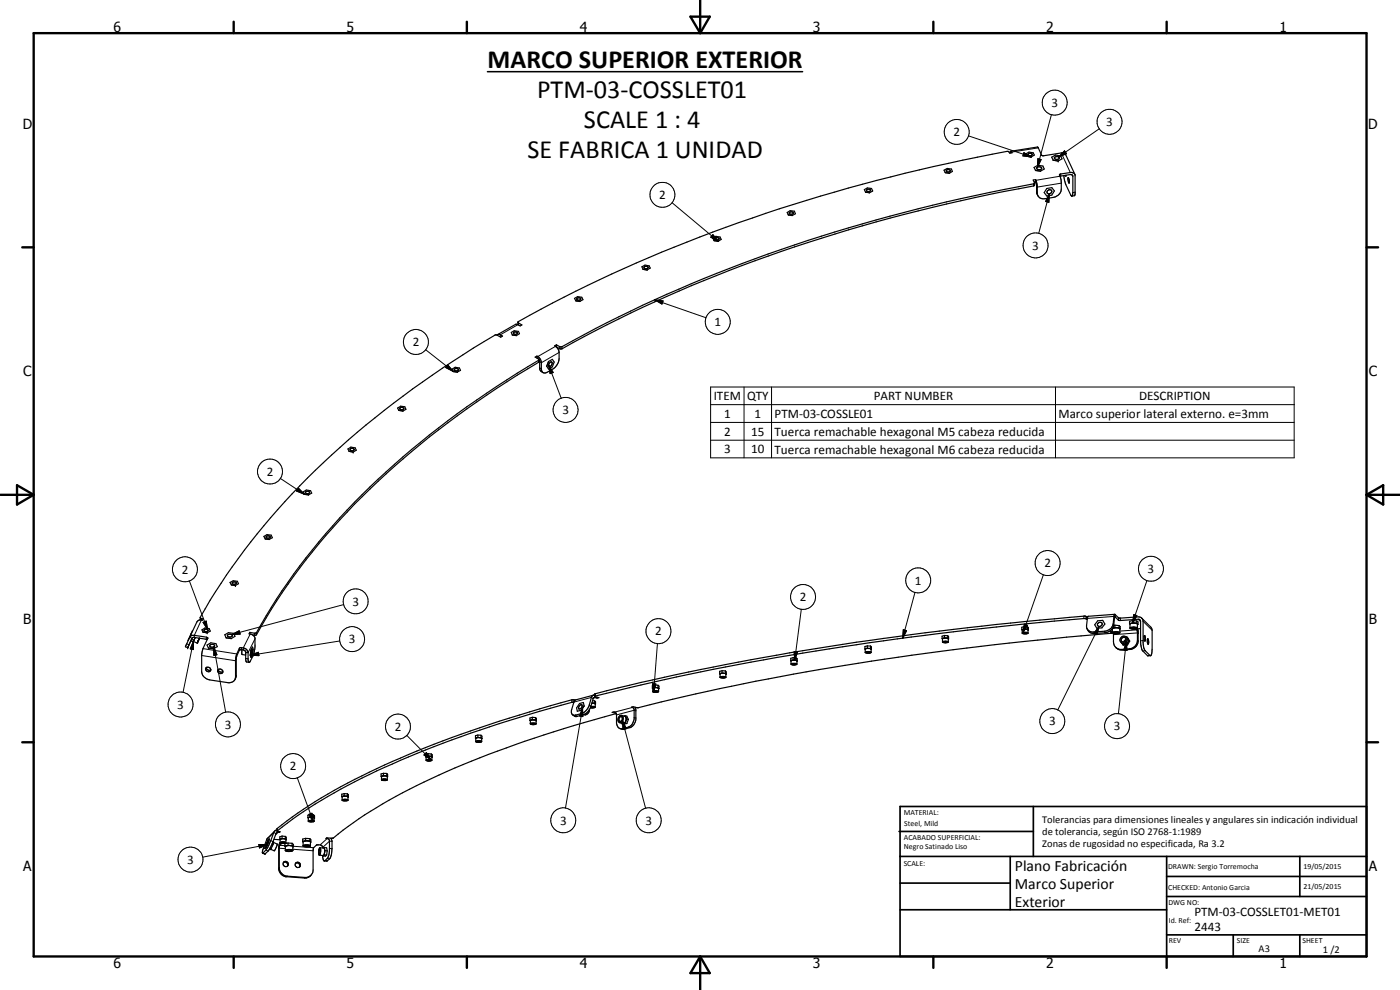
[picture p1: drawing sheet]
<svg xmlns="http://www.w3.org/2000/svg" width="420mm" height="297mm" viewBox="0 0 420 297" stroke-linecap="round" stroke-linejoin="round" font-family="sans-serif">
<g fill="none" stroke="#000" stroke-width=".35">
<path d="M259.7 57.7l-.3-.8 .9-.5 1.3 .2 .3 .7-.9 .5M259.7 57.7l1.2 .1M259.7 57.7l1.3 .1M260 57l.4-.2h.5l.4 .2a.65 .65 0 0 1-.6 .5 .65 .65 0 0 1-.7-.5zM260.9 57.8h.1M283.7 51.8l-.4-.7 1-.6 1.2 .2 .3 .7-.9 .6M283.7 51.8l1.2 .2M284 51.1a.67 .67 0 0 1 1.2 .2 .73 .73 0 0 1-1.2 0zM303.3 45.4l-.1 .5M303.3 45.4l.4 .4-.7 .1-.3-.4a498.5 498.5 0 0 0-126.4 40.1 293 293 0 0 0-20.9 11l.2 .9M303.3 45.4h.1M303.4 45.4l8-1.3 1.2 2.5 .3 .1 5.6-.8a1.3 1.3 0 0 1 1.4 .6l2.7 5.9"/>
<path d="M308.3 46.9l-.4-.8 .9-.5 1.3 .2 .3 .7-.9 .6M308.3 46.9l1.2 .2M308.3 46.9h.1M308.6 46.1l.8-.1 .4 .4-.1 .2-.8 .1-.3-.2zM310.5 54.9l-.1 .2a484 484 0 0 0-121.1 38.2l-10.5 5.3-10.1 5.4-.5 .1-1.2-.6M310.5 54.9v.7a501.6 501.6 0 0 0-110.4 33.3 374.9 374.9 0 0 0-31.5 15.8l-.6-.1-1-.5M310.8 51.1l-.5-.9 1.2-.6 1.5 .2 .4 .9-1.1 .7M310.8 51.1l1.4 .3M310.8 51.1l1.5 .3M310.8 53.9l-.7 .1 .4 .9M310.8 53.9l.5 2 .1 2.6M310.8 54.5l-.5 .1"/>
<path d="M310.8 53.9v.6M311.1 50.3a.89 .89 0 0 1 1.5 .2 .81 .81 0 0 1-.8 .4 .81 .81 0 0 1-.7-.6zM312.2 51.4h.1M314.1 56.6l1.6-.3 .7 1-.7 1.2-1.6 .3-.7-1zM316 48l-.4-.8 1.2-.7 1.5 .3 .4 .9-1.1 .6M316 48l1.6 .3M316.4 47.3a.79 .79 0 0 1 .9-.4 .79 .79 0 0 1 .6 .7 .85 .85 0 0 1-1.5-.3zM318.1 52.9l-.1-.4 .2-.3 3.3-.5 .7 .2 .4 .4v6.2l-.1 .2-.8 .1M318.1 52.9l3.1-.5 .7 .3 .1 5.1-.4 1M318.1 52.9l.4 1.2v2.7a2.73 2.73 0 0 1-2.4 2.4l-2.4 .4a2.08 2.08 0 0 1-2.6-1.8v-2.3l-.3-1M319.3 52.7l.6 2.7 1.7 3.4M319.7 52.6l.1 .2"/>
<path d="M319.8 52.8h.1M319.9 52.6v.2M320.6 53.3h.1M320.6 53.3l.3 .7a.54 .54 0 0 1-.2 .9l-.2-1.1zM214.3 72.2l-.4-.7 .9-.6 1.3 .2 .3 .7-.9 .6M214.3 72.2l1.2 .2M214.6 71.5a.67 .67 0 0 1 .7-.3 .67 .67 0 0 1 .5 .6 .66 .66 0 0 1-.7 .2 .66 .66 0 0 1-.5-.5zM236.5 64.4l-.2-.6 .8-.6 1.3 .2 .3 .7-.9 .5M236.5 64.4l1.3 .2M236.9 63.8a.66 .66 0 0 1 .7-.3 .66 .66 0 0 1 .5 .6 .63 .63 0 0 1-.7 .2 .63 .63 0 0 1-.5-.5zM154.2 99.7h.9a.49 .49 0 0 1-.1 .7 .49 .49 0 0 1-.7-.2l-.2-.2zM155.4 96.7l1.2 .8-.5 .3-.9-.5h-.5l-5.3 3.1"/>
<path d="M172.8 90.2l-.4-.7 .9-.5 1.3 .2 .4 .7-1 .5M172.8 90.2l1.2 .2M173.2 89.5a.62 .62 0 0 1 .7-.2 .62 .62 0 0 1 .4 .5 .61 .61 0 0 1-.7 .3 .61 .61 0 0 1-.5-.5zM193 80.8l-.4-.7 1-.6 1.2 .3 .3 .6-.9 .6M193 80.8l1.2 .2M193.4 80.1l.8-.2 .3 .3a.58 .58 0 0 1-.6 .4 .58 .58 0 0 1-.5-.5zM136 111.5l-.3-.8 .9-.5 1.3 .2 .3 .7-.9 .5M136 111.5l1.3 .1M136.3 110.8a.67 .67 0 0 1 .7-.3 .67 .67 0 0 1 .6 .5 .69 .69 0 0 1-.7 .3 .69 .69 0 0 1-.6-.5zM149.2 100.5l.6-.2 1 .5-.5 .4-1.4-.7a262.2 262.2 0 0 0-69.7 57.2 177.4 177.4 0 0 0-19.1 27.5v.8M153.7 100.5l1.3 .2M153.7 100.5l-.3-.8 .9-.5 1.3 .2 .3 .7-.9 .6"/>
<path d="M161.2 106.8l-.6 .3 1.1 .7 .3 .6v2.5l1 .9M161.2 106.8v.6M161.7 107.9a269.1 269.1 0 0 0-59.7 47.5 183.4 183.4 0 0 0-25.1 34.5l-.5 .1-1.4-.3M161.7 107.9v.7a268.8 268.8 0 0 0-59.7 47.4 182 182 0 0 0-25.2 34.5h-1M164.6 108.5l1.2-.7 .5 .8-.5 1.5-1.2 .6-.5-.8M164.6 108.5h.1M164.6 108.5l-.5 1.4M165.1 108.7a.43 .43 0 0 1 .6 .1 .43 .43 0 0 1-.1 .6l-.6 .6a.75 .75 0 0 1 .1-1.3zM166.9 104.1l.7 .8a5.7 5.7 0 0 1 .1 3.3l-.7 1.6a5.8 5.8 0 0 1-2.8 1.9 1.1 1.1 0 0 1-1.2 .1 1.1 1.1 0 0 1-.5-1.1v-2.1a2.35 2.35 0 0 0-1.3-1.8M167 103.5l-.6 .3 .5 .3M167 104.1h.1M167 103.5v.6"/>
<path d="M104.8 135.4l-.4-.7 .9-.5 1.3 .2 .3 .7-.9 .5M104.8 135.4l1.2 .2M105.1 134.8a.66 .66 0 0 1 .6-.3 .66 .66 0 0 1 .5 .5 .68 .68 0 0 1-.6 .3 .68 .68 0 0 1-.5-.5zM119.7 123.1l-.4-.7 1-.5 1.2 .1 .3 .8-.9 .5M119.7 123.1l1.2 .2M120 122.5a.66 .66 0 0 1 .6-.3 .66 .66 0 0 1 .5 .5 .68 .68 0 0 1-.6 .3 .68 .68 0 0 1-.5-.5zM91.3 148.3l-.3-.7 .9-.6 1.3 .2 .3 .8-.9 .5M91.3 148.3l1.3 .2M91.7 147.7a.66 .66 0 0 1 .7-.3 .66 .66 0 0 1 .5 .5 .7 .7 0 0 1-1.2-.2zM92.6 148.5h.1M69.4 175.5l-.4-.7 1-.6 1.2 .2 .4 .7-1 .6M69.4 175.5l1.2 .2"/>
<path d="M69.8 174.8a.65 .65 0 0 1 1.1 .3l-1 .2-.2-.3zM79.6 161.7l-.4-.7 .9-.6 1.3 .2 .3 .7-.9 .5M79.6 161.7l1.2 .1M79.9 161l.7-.2 .5 .3a.65 .65 0 0 1-.6 .4 .65 .65 0 0 1-.6-.5zM55.7 194v.1M55.7 194.1l.6 .3M56.3 194.3v.1M56.4 194.2l-.1 .1M56.5 193.9l-.2 .4M56.7 191.6l-.2 .5M56.8 191.6h-.1M56.9 191.2l.5-.4 .9-.2 3.7 .6 .4 .3-1.7 4.1-.2 6a2.78 2.78 0 0 0 2.4 2.4l5.4 .8a1.88 1.88 0 0 0 2.4-1.6v-5.2l.2-1.2 .9-2.3a1.96 1.96 0 0 1 2.7 1.1v2.4l.2 .8"/>
<path d="M56.9 191.2l-1.2 2.8M57.3 192.3l-.8 1.5M57.3 190.2l-.6 1.4M57.3 190.2l.1 .1M57.3 192.3l.7 .3M57.5 191.8l-.2 .5M57.5 191.8l.7 .4M57.6 191.5l-.1 .3M57.7 189.5v-.2l-.4 .9M58 192.4l1.2 .6 .1-.4M58 192.4v.2M58.1 192.4h-.1"/>
<path d="M58.1 192.4h.1M58.1 192.4l-.1 .2M58.2 192.2l.4-.9-.5 1.1M58.2 192.2l-.1 .2M59.3 192.6h.1M59.5 192.3l-.2 .3M59.6 192l-.1 .3M59.6 191.9l-.3 .7M59.8 191.7v-.2l-.3 .8M59.8 191.6l-.1 .2M60.1 185.4l.9 .3-.2 .4h-1.1l-.6 .5-2.2 4.6M60.9 189.7l-.3-.7 .9-.6 1.3 .2 .3 .8-.9 .5"/>
<path d="M60.9 189.7l1.3 .2M61.2 189a.66 .66 0 0 1 .7-.2 .66 .66 0 0 1 .5 .5l-.8 .2-.4-.2zM61.6 191.8h.1M62.2 191.9l-4.4-.6-1.4 2.9M62.6 194.4l-.5-.9 1.2-.6 1.5 .2 .4 .9-1.1 .6M62.6 194.4l1.5 .2M63 193.5a.7 .7 0 0 1 .9-.2 .7 .7 0 0 1 .4 .8l-1 .1-.4-.3zM67.8 191.3l-.3-.8 1.1-.7 1.5 .2 .4 .9-1.1 .7M67.8 191.3l1.6 .3M68.3 190.6l.9-.3 .6 .3a.78 .78 0 0 1-.8 .6 .78 .78 0 0 1-.7-.6zM69.4 191.6h.1M72.7 194.9l-.1 1.4 1.1 .3"/>
<path d="M73.7 196.2v.1M73.7 196.2h.1M73.7 195.7l.8 .1M73.7 195.9v.3M74.7 198.8l-.8-.3-.2-3a1.4 1.4 0 0 0-1.7-.5l-1.1 2.5v5.2l-.3 1.1M75 189.7l-.3 .5 1.2 .3 .5 .7 .1 2.9-.5 2.6-1 1.8-.3 .3M75 189.7v.5M75.1 196.5l.3 .8M75.1 196.5v.1M75.1 196.6l.3 .7M75.3 195.1l-.2 1.4M75.4 195l-.1 .1"/>
<path d="M75.4 195l-.3 1.6M75.5 196.5h.1M75.6 195.1l.2-.1v.4l-.3 1.1-.1-.5zM75.8 194.2l.2 .6-.2 1.6-.4 .9M75.8 194.2l-.5 .9M75.8 194.2l-.4 .8M237.3 198.2l.1 .1M237.4 199.3l.4-.2 1.4 .2M237.4 199.3a1.58 1.58 0 0 0 1.8 0M237.4 198.3v1M237.6 199.2l.8-.1 .5 .2-.8 .1zM237.6 198.1l1.5 .1"/>
<path d="M237.6 198.1l-.2 .2M237.6 198.1l-.3 .1M238 197.3l-.7 .2v.7M238 197.3l1 .1M238 198l1 .1M238 198l-.4 .1M238 197.3v.7M238.9 199.3h.1M239 197.4l.3 .3v.7M239 198.1l.1 .1M239 197.4v.7M239.1 198.2l.1 1.1"/>
<path d="M239.1 198.2l.2 .2M239.3 198.4h-.1M259.6 194.7l.1 .1M259.7 195.7l.4 .3 1.3-.3M259.7 195.7a1.58 1.58 0 0 1 1.7 0M259.9 194.6h1.4M259.9 194.6l-.2 .2v.9M259.9 194.6l-.3 .1M260 195.7l.8-.1 .4 .1-1 .2zM260.3 193.8l-.7 .2v.7M260.3 193.8h1M260.3 194.5l1 .1"/>
<path d="M260.3 194.5l-.4 .1M260.3 193.8v.7M261.3 193.8v.8M261.3 193.8l.2 .3v.8M261.3 194.6l.2 .3M261.4 194.9h.1M261.4 194.8v.9M282.7 191.6l.2 .1M282.9 192.6l1.1-.2 .6 .3M283.1 191.5l-.2 .1v1.1h1.7M283.1 191.5l-.4 .1M283.4 192.8l-.3-.2h1.2l-.3 .2"/>
<path d="M283.5 190.7l-.8 .2v.7M283.5 190.7l.9 .1M283.5 191.4l-.4 .1M283.5 191.4h.5M283.5 190.7v.7M283.5 192.8h.4M283.5 191.4l-.2 .1M284 191.4l.5 .2M284 191.4l.4 .1M284.4 190.8l.3 .2v.7M284.4 191.5l.3 .2M284.4 190.8v.7"/>
<path d="M284.6 191.6v1.1M284.6 192.7h.1M284.7 191.7l-.1 .1M306.7 188.9l.1 .1M306.8 189v.9M307.4 189.8l-.4 .2h1.3l-.5-.2M307.4 188l-.7 .2v.7M307.4 188l1 .1M307.4 188.7l-.6 .3M307.4 188.7l.5 .1M307.4 188v.7M307.9 188.8l-1.2 .1"/>
<path d="M307.9 188.8l.6 .1v1.1l-1.3 .2-.4-.3M307.9 188.8h.5M308.4 188.1l.2 .2v.8M308.4 188.8l.2 .3M308.4 188.1v.7M308.5 189.9l-1.3-.2-.4 .2M308.6 189.1h-.1M326.1 185.1l-.7-.3-9 .9a1104.9 1104.9 0 0 0-51.2 5.9 779.2 779.2 0 0 0-86.7 16.6v.8l1.2 .3-.5 .2M326.1 185.8l-.2-.1a923.6 923.6 0 0 0-137 20.6l-10.4 2.6M326.1 185.8h.2M326.1 185.1h.3M326.1 185.1v.7"/>
<path d="M326.2 188.6l.5 .9 1.1 .5 3.8-.1a2.76 2.76 0 0 0 2.7-2.3l.3-2.5 1.3 1.1 6.1-.4 .3 .5v6.3l.3 2 .2 .6 1.6 1.5h.9M329.4 186.3l1.6-.2 .6 1.1-.9 1.2-1.5 .1-.7-1zM329.6 186.9l.8-.2a.63 .63 0 0 1 .2 .9 .63 .63 0 0 1-.8 .3 .63 .63 0 0 1-.3-.8zM333.6 189.9l-.2 .1a959 959 0 0 0-121.1 17.4l-20.7 4.9-1.5-.3-.6 .2 .8 .5v2.9a2.82 2.82 0 0 1-1.8 2.6l-1.7 .4a1.46 1.46 0 0 1-1.8-1.6l-.1-2.9-.7-.5-.5 .1 1.1 .3M333.6 189.5v.4M333.8 189.4l-.6 .1 .4 .4M333.8 189.8l1.1-.3 1.2 .3M333.8 188.6v1.3l.4 .1M334.2 189.8l1-.1 .5 .2-1.2 .1zM334.5 184.3l1.4 1.2 6-.4 .9 .5 .3 .8 .1 7.8 .3 .8 1.7 1.7a1.68 1.68 0 0 0 .6-1.8l-.2-6.3-3-3.1M334.5 184.3l-.4 2.9a2.81 2.81 0 0 1-2.7 2.2l-3.5 .3-.9-.3-.7-.6M334.5 184.3l-8 .6-.4 2.8 .1 .9"/>
<path d="M334.6 187.6l-.4 .1M334.6 187.6l1.3 .1M334.6 187.6v.7h.6M334.8 188.3l-.9 .2 .6-.1M335.2 188.3l.8 .3M335.2 188.3l.7 .1M335.7 189.9h.1M335.9 187.7l.3 .3v.7M335.9 188.4l.1 .2M335.9 187.7v.7M336 188.6h.1M336 188.6l.2 .1"/>
<path d="M336.1 188.6l-.2 1.4h-1.7M336.2 188.7l-.1 .1M336.5 192.8l.5 .4 .6 .1M336.7 193l.3 .4M337 193.4l.1 .2 1.3-.1M337.6 193.3l-.6 .1M337.9 191.9l-.5 .4-.1 .4M338 191.1l.5 .5M338 191.1h.2M338.2 191.1l.8 1.3M338.2 193.3h-.6M338.2 191.1l.3 .5"/>
<path d="M338.2 193.3l.2 .2M338.5 191.6a1.11 1.11 0 0 1-.9 1.7M338.5 191.6l.3 .6M338.8 192.2l-.6 1.1M338.8 192.2l.2 .2M339 187.2l.1 .1M339 192.4l-.6 1.1M339.1 188.4l1.1-.3 1.2 .3M339.5 188.4l1.1-.1 .4 .2-1.1 .1zM339.9 186.2l-.9 .2v.8M339.9 186.2l1.3 .1M339.9 186.9h.7"/>
<path d="M339.9 186.9l-.9 .3M339.9 186.2v.7M340.1 186.9l-1 .3M340.6 186.9l.7 .3M340.6 186.9l.6 .1M341.2 186.3l.3 .3v.7M341.2 187l.1 .2M341.2 186.3v.7M341.3 187.2l.1 1.3-1 .3-1.2-.2-.1-1.4M341.3 187.2l.2 .1M341.4 189.9l.2 .2M341.4 188.7l.2 3.9a2.66 2.66 0 0 1-2.4 2.3l-3.1 .1-1.2-.7"/>
<path d="M341.4 188.7l-.4 .1 .4 .8v2.5a2.67 2.67 0 0 1-2.4 2.5l-2.4 .3a2.23 2.23 0 0 1-2.4-2.3v-2.6M341.5 187.3l-.1 .1M342.3 188.6l-.9 .1M343.4 190.7l.3 .6v1l-.3-.6zM344.4 191.7l.4 1-.2 .6-.3-.6zM344.6 193.3h.1M61.8 200.4a.78 .78 0 0 1 1.1 0 .78 .78 0 0 1 0 1.1 .85 .85 0 0 1-.9-.2 .85 .85 0 0 1-.2-.9zM61.9 200.3a.92 .92 0 0 0 1.4 .7M65.4 201a.77 .77 0 0 1 1.2-.1 .77 .77 0 0 1-.1 1.2 .83 .83 0 0 1-.9-.2 .83 .83 0 0 1-.2-.9zM65.5 200.9a.94 .94 0 0 0 1.4 .6M159 216.2h.2M159.2 217.1l1.3-.1 .4 .2"/>
<path d="M159.3 216.1l-.1 1.1 1 .2 .7-.2M159.4 217.2h.1M159.4 216l-.4 .2M159.5 217.1l1.1 .1-.9 .1zM159.8 215.2l-.8 .2v.8M159.8 215.2l.9 .1M159.8 215.9l.4 .1M159.8 215.9l-.4 .1M159.8 215.2v.7M160.2 216l.6 .1M160.2 216h-.8M160.2 216h.5"/>
<path d="M160.7 215.3l.3 .3v.7M160.7 216l.3 .3M160.7 215.3v.7M160.9 216.2v1M161 216.3h-.1M172.2 210.7a322.5 322.5 0 0 0-67.9 25 131.4 131.4 0 0 0-21.2 13.6M172.6 210.1l-1-.1a338.6 338.6 0 0 0-65.1 23.8 130.2 130.2 0 0 0-23.4 14.9v.6M173.9 211.8l.3-.3a.46 .46 0 0 1 .6 .3 .46 .46 0 0 1-.3 .5l-.8 .4zM175.3 211.8l-.2-1-1.2 .3-.9 1.3 .3 1 1.1-.3M175.3 211.8l-.9 1.3M176.9 212.9a1.34 1.34 0 0 1-1.6 1.5M177.3 212l1.1 .2-1.2 .1"/>
<path d="M177.4 212l1.2 .1-.2 .2h-1.2M177.8 210.2l.7 .1M178 211h-.4h.9M178.1 208.6l-5.6 1.5M178.2 211l.4 .2v1M178.5 210.3l.2 .3v.6M178.5 210.3v.7M178.5 211l.2 .2M178.5 208.6l-.4-.1-.5 .5-.7 2.5a3.9 3.9 0 0 1-2.4 2.6l-1.7 .4a1.06 1.06 0 0 1-1.3-.3 1.06 1.06 0 0 1 .1-1.3l.9-2.8M178.7 211.2l-.1 .1M179.2 209.5l-.7-.2-.4 .2-.7 2.4a4.4 4.4 0 0 1-2.4 2.6l-2.3 .5-.9-.6M179.2 209.2v.3"/>
<path d="M184.8 214.1a340.8 340.8 0 0 0-59.8 21.6 132 132 0 0 0-25.2 15.8l-1.8-.1-.2 .2h.6l.4 .4a11.8 11.8 0 0 1-.2 4.9l-.3 .6-1 .8M184.8 213.9v.2M185.9 214.9a.69 .69 0 0 1 .8-.2 .69 .69 0 0 1 .4 .8 .96 .96 0 0 1-.3 1 .96 .96 0 0 1-1.1 .2 1.36 1.36 0 0 1 .2-1.8zM186 215.1l.4-.1 .3 .2 .1 .7a.52 .52 0 0 1-.5 .5 .52 .52 0 0 1-.6-.3zM186.6 214.6l1 .3 .2 .4M186.6 217l.1 .2M187.6 214.8l.5 .1 .5 1M187.6 216.9l-.9 .3M187.6 214.8l.2 .5M187.6 214.8h-.3M187.6 216.9l.5 .2M187.8 215.3a1.22 1.22 0 0 1-1 1.7l-.8-.2"/>
<path d="M187.8 215.3l.2 .4M188 215.7l-.4 1.2M188 215.7l.6 .2M188.1 217.1l-.9 .2-.5-.1M188.6 215.9l-.5 1.2M190.6 212.2l.2 .8v2.8a2.87 2.87 0 0 1-1.7 2.5l-2 .5-1-.2M195.8 206.5h.1M195.9 207.4l1.1-.1 .6 .2M196.2 206.4l-.4 .1M196.3 207.6h.9M196.3 207.7h.9M196.5 205.5l-.7 .2v.8"/>
<path d="M196.5 205.5l1 .1M196.5 206.3l-.6 .2v1.1l.4 .1M196.5 206.3h.5M196.5 205.5v.8M196.5 206.3h-.2M197 206.3l.5 .1M197.4 207.5l-1-.2-.2 .2 .1 .1M197.4 207.5v.1M197.4 207.6h-.2M197.5 205.6l.3 .3v.7M197.5 206.4l.1 1.1M197.5 205.6v.8"/>
<path d="M197.6 207.6l-.4 .1M197.6 206.5l.2 .1M197.6 207.5v.1M197.6 206.6h.2M216 202.2l.1 .1M216.1 203.1l.9-.2 .8 .2M216.2 202.1l-.1 1.1 .6 .2 1.1-.2v-1M216.4 202.1h1.4M216.4 202.1l-.4 .1M216.7 201.3l-.7 .1v.8M216.7 201.3h1M216.7 202l1 .1"/>
<path d="M216.7 202l-.3 .1M216.7 201.3v.7M217.6 203.2h-1.2l.5 .2M217.6 203.2l-.5 .2M217.6 203.2h.1M217.7 201.3l.3 .3v.7M217.7 202.1l.3 .2M217.7 201.3v.8M217.8 202.3h.2M102.6 239l.1 .1M102.9 238.9l-.2 .2v1l.4 .2 1.3-.2v-1M102.9 238.9l-.3 .1"/>
<path d="M103.1 238.9l1.3 .2M103.3 238.1l-.7 .2v.7M103.3 238.1l1 .1M103.3 238.8l-.4 .1M103.3 238.8l1 .1M103.3 238.1v.7M104.3 238.2l.3 .2v.8M104.3 238.9l.1 .2M104.3 238.2v.7M104.4 239.2h.2M104.4 239.1l.2 .1M114.4 232.9l.1 .1"/>
<path d="M114.5 233.9a1.61 1.61 0 0 1 1.7 .1M114.7 234l.9-.2 .3 .3M114.7 234h.1M114.8 232.8l-.4 .1M114.9 232.8l1.2 .1M115.1 232l-.7 .2v.7M115.1 232l1 .1M115.1 232.7l-.6 .3v1l1.5 .1M115.1 232.7l1 .1M115.1 232v.7M116.1 232.1l.2 .2v.8M116.1 232.8l.2 .3"/>
<path d="M116.1 232.1v.7M116.2 234h-1.4M116.2 233v1M116.2 233.1h.1M127.8 227.1l.1 .1M127.9 228.1l.4-.2 1.3 .2M127.9 228.1a1.55 1.55 0 0 0 1.7 0M128.1 228.1l.1 .1M128.5 226.1l-.7 .3v.7M128.5 226.1l.9 .1M128.5 226.9l-.6 .2v1M128.5 226.9h.5"/>
<path d="M128.5 226.1v.8M129 226.9l.5 .1M129 226.9l-1.2 .2M129 226.9h.4M129.3 228l-1.2 .1M129.3 228l.1 .1M129.4 228.1l-1.2 .1M129.4 226.2l.3 .3v.7M129.4 226.9l.2 1.2M129.4 226.2v.7M129.6 227.1l.1 .1M129.7 227.2h-.1"/>
<path d="M142.7 221.5h.1M142.8 222.5l.6 .2 1.2-.2M142.8 222.5a1.58 1.58 0 0 1 1.8 0M142.8 221.5v1M143 221.4l1.1-.1 .5 .3M143 221.4l-.2 .1M143 221.4l-.3 .1M143.4 220.6l-.7 .1v.8M143.4 220.6h.9M143.4 221.3l.9 .1M143.4 221.3l-.4 .1M143.4 220.6v.7"/>
<path d="M143.6 222.7l-.6-.2 .4-.2 .9 .2-.5 .2M144.3 220.6l.3 .3v.7M144.3 221.4l.2 .1M144.3 220.6v.8M144.6 221.5v1M144.6 221.6h.1M78.8 255.9l.6 .4M79.4 256.3h.1M79.9 254.1h.1M79.9 254.1l-.5 .5M80 254.1l-.6 .5M80.3 252.6l.2-.1-.2 .5-.5 .8z"/>
<path d="M80.4 252.4l.1 .1M80.5 252.7l-.6 1.4M80.5 252.7l.1 .1M80.6 252.8l-.6 1.3M80.8 251.7l-1.1 1.8-.3 1.1M80.8 251.7l-.2 1.1M80.8 251.7l-.3 1M81.1 254.4l.3 .2M81.2 254.8l1.1 .5M81.4 254.6l-.3 .3-.3-.1M81.6 253.3l.3 .1M81.9 252.5l-.1 .3a7.9 7.9 0 0 1-2.2 3.4l-.1 .1"/>
<path d="M81.9 253.4l-.5 1.2M81.9 252.5l.2 .1-.2 .8M82.1 252.8l1.1 .5-.9 2M82.2 251.8l1.9 .2M82.3 255.3h.1M82.5 249.3l-2.2 5.1-1.5 1.5M83.1 249.3l1 .3-.2 .1M83.1 249l-.5 .2a8.5 8.5 0 0 0-3.7 5.7l-.1 1M83.9 249.5v.2M83.9 249.7l-.9 .2-1.1 2.6M84 251.8l.1 .1M84.1 252.9v-.2a1.63 1.63 0 0 1 1.7 .2"/>
<path d="M84.1 252.9l-.5 1.2v6.8a2.58 2.58 0 0 0 2.5 2.2l5.9 .3 1.1-.6M84.1 252.9l.6 .2 1.1-.2M84.1 251.9v1M84.1 251.8v.1M84.6 253l-.7 .8-.1 .5v6a2.66 2.66 0 0 0 2.4 2.6l5.7 .4 1.2-.5M84.7 250.9l-.7 .2v.7M84.7 250.9l.9 .1M84.7 251.6l-.7 .2M84.7 251.6h.5M84.7 250.9v.7M84.7 251.6l-.2 .1M85.1 258.7a.86 .86 0 0 1 1 .2 .86 .86 0 0 1 .1 1"/>
<path d="M85.2 251.6l.5 .2M85.2 251.6l.4 .1M85.5 253.9l.1 .1M85.5 252.9l-1 .1M85.5 252.8h-1.2l.2 .2M85.5 252.8v.1M85.6 251l.3 .2v.8M85.6 255.1l.9-.2 1.4 .2M85.6 251.7l.2 1.2M85.6 251v.7M85.7 253.9l-.1 1.3 .2 .2 1.1 .1 1-.3M85.7 253.9h.1"/>
<path d="M85.8 251.8l.1 .2M85.8 252h.1M86 255.2l.3-.2 1.2 .2-.6 .2zM86.4 252.9l-.9 .3v.7M86.4 252.9l1.3 .1M86.4 253.7l-.9 .2M86.4 253.7h.7M86.4 252.9v.8M87.1 253.7l-1.4 .2M87.1 253.7l.7 .2M87.1 253.7h.6M87.7 253l.3 .4v.7"/>
<path d="M87.7 253.7l.2 .3v1.2M87.7 253v.7M87.8 253.9l.2 .2M88 254.1h-.1M88.7 259a.83 .83 0 0 1 1 .2 .83 .83 0 0 1 .1 1M90.8 252.5l.2 .1M91 253.7l.8-.2 1.4 .2M91.3 252.4l.8-.1 1.1 .2M91.3 252.4l-.3 .1v1.3l.7 .3 1.5-.2v-1.4M91.3 252.4l-.5 .1M91.3 253.7h1.5a1.08 1.08 0 0 1-1.5 0zM91.7 251.5l-.9 .3v.7"/>
<path d="M91.7 251.5l1.3 .1M91.7 252.3h1.3M91.7 252.3l-.4 .1M91.7 251.5v.8M92.4 245.3l.1 .1M92.5 246.3l.7-.2 1.1 .2M92.8 245.2l-.3 .2v1l.7 .2 1.1-.2v-1M92.8 246.3l.9-.1 .3 .2-.6 .1zM92.8 245.2l-.4 .1M93 251.6l.3 .4v.7M93 252.3l.2 .2M93 251.6v.7"/>
<path d="M93.1 244.4l-.7 .2v.7M93.1 244.4l1 .1M93.1 245.2h-.3M93.1 245.2h.5M93.1 244.4v.8M93.2 245.2h-.2M93.2 252.5l.1 .2M93.3 252.7h-.1M93.6 245.2l.7 .2M93.6 245.2h.5M94.1 244.5l.3 .2v.8M94.1 245.2l.2 .2"/>
<path d="M94.1 244.5v.7M94.3 245.5h.1M94.3 245.4l.1 .1M95.8 256.6l1.3 .1M95.9 254.8a.98 .98 0 0 1 .1 1.4l-.3-.5zM96 254.4h.1M96 254.4l-.4 1.3 .2 .9M96 254.4a2.11 2.11 0 0 1-.2 2.2M96 254.4h1.2a2.16 2.16 0 0 1 0 2.2l-.1 .1M96.8 254.4l-.2-.7-.5-.2h-1l-1 .9-.1 6.6-.2 1-.7 .8M96.8 256.7l.2 1.2 .3 .4M96.9 256.7l.1 .1"/>
<path d="M97.3 254.3l.7 .1 .2 .9M97.3 256.5l-.3 .3M97.3 254.3l.2 .9M97.3 254.3l-.1 .1M97.3 256.5h.7M97.5 255.2l-.2 1.3M97.5 255.2l.7 .1M98 256.5l-.3 .4-.7-.1M98.2 255.3l-.2 1.2M99.3 251.5l.3 .9v3.3a3 3 0 0 1-1.4 2.6h-.9M102.7 240a1.77 1.77 0 0 1 1.7 0M102.9 240l.9-.1 .4 .2-.7 .1z"/>
<circle cx="314.9" cy="57.6" r=".68"/>
<circle cx="337.2" cy="192" r=".72"/>
<circle cx="337.3" cy="192" r="1.09"/>
<circle cx="85.8" cy="259.3" r=".81"/>
<circle cx="89.4" cy="259.5" r=".81"/>
</g>
<g fill="none" stroke="#000" stroke-width=".3">
<path d="M315.5 34.4l-4.1 15.8M329.9 38.7l-12.2 8.4M290.6 40.8l18.9 6.3M303.3 45.6v.3M307.3 45.8l2.2 1.3-2.5-.3zM310.2 55.2v.6M311.1 57.6l.2 .4M311.5 47.6l1 .3-1.1 2.3zM311.6 44.4l-8 1.2v.2M314.9 58.2l-.1 2.5-1-.2zM314.9 58.2l-3.2 11.8M318.1 52.9l-7.2 1.2v.6"/>
<path d="M318.3 52.2v.6M318.5 45.9l2.7 5.9M318.5 54.9l-7.2 1.2-.2-.3M319.5 45.3l.6 .8-2.4 1zM321.8 52.5l.2 .4M322.7 57.7l-.7 .1M201.7 60.8l13.8 11.6M213.9 70.4l1.6 2-2.2-1.2zM155.4 97.4l-5.3 3.1v.6M155.6 96.9v.6M196.5 90l2.5 .3-.3 .9zM196.5 90l15.4 5.3"/>
<path d="M127.8 104.9l8.2 6.6M134.4 109.5l1.6 2-2.2-1.2zM161.6 108.1v.6M162 110.4l.5 .3M164.7 109.6l1.3 2.2-.9 .3zM164.7 109.6l3.7 9.9M166.7 103.9l-5.3 3.1v.6M167.8 105.7l-5.3 3.1-.5-.3M168 104v.6M168.7 104v.6M213.3 116.1h175.1v21.3h-175.1zM223.3 116.1v21.3"/>
<path d="M231.6 116.1v21.3M316.8 116.1v21.3M213.3 121.4h175.1M213.3 126.7h175.1M213.3 132.1h175.1M84.1 143.6l7.2 4.7M89.6 146.5l1.7 1.8-2.3-1zM56.8 174.3l5.5 14.6M274.6 177.7l-3.7 13.8M313.1 172.5l-6.1 17.3M344.2 174.2l-4.3 12.7M56 193.2l.7 .3"/>
<path d="M56.9 191.2l.7 .3M58.1 192.4v2.5l-1-.2zM58.1 192.4l-3.2 15.3M60.4 186l-2.1 4.6v.7M60.5 185.6v.5M60.5 196.7l10.2 1.5M60.9 194.6l10.2 1.6M60.9 186.7l1-.3 .4 2.5zM62 191.2v.6M64.2 194.1l.9 2.4-.9 .1zM64.2 194.1l3.5 19.6M69.5 190.4l2.3-1.1 .3 .9z"/>
<path d="M71.8 194.5v.6M72.5 194.3v.6M73.7 197.6l.8 .1M75.1 190.2l-2.1 4.2v.6M75.1 196.6l2.4-.9 .2 1zM76.4 190v.6M76.5 191.7l-2 4.1M77 189.8v.6M102 192.3l-26.9 4.3M103.2 181.4l-33.7 9M197.3 193.1l-1.1 14.5M238.3 195.5l1 .2-.8 2.4z"/>
<path d="M240.5 182.8l-2 15.3M271.1 188.9l1 .3-1.2 2.3zM307.4 187.3l.9 .3-1.3 2.2zM325.3 184.9v.7M325.9 185v.7M328.3 189.6l.2 .4M329.8 188l-.6 2.4-.9-.4zM329.8 188l-12.4 25M331.4 189.4l.2 .5M333.5 189.5v.4M334.1 187.2l.2 .4M334.5 185.4l-.2-.4-8 .5"/>
<path d="M334.7 184.4l-.2 .7M335.6 185.3v.8M336.2 185.5v.7M336.6 194.9l.2 .1M338 192.6l.2 2.6-.9-.1zM338 192.6l-2.4 21.6M339 194.6l.2 .3M340.3 184.4l.9 .3-1.3 2.2zM341.1 188.8h.1M341.2 188.7v.3l-5.1 .4M341.4 189.9l-7.2 .5M341.4 192.1l.2 .2"/>
<path d="M341.6 185.8l.7 .7M343.1 186.4l2.7 2.7M343.1 192.2l-.8 .1M343.7 195.2l-.7 .1M345.1 196.6l-.7 .1M70.9 202.7l-.2 .5M171.6 210v.7M172.3 210v.4M172.8 214.5l.4 .4M174.5 214.1l.5 .4M174.8 212.5l.1 2.5-1-.2zM174.8 212.5l-5.1 29.9"/>
<path d="M176.9 211.5l.5 .4M178 209.6l-.5-.3-5.3 1.4M178.5 209v.3l-.3 .1M178.7 208.2v.6M184.7 213.7v.3M186.8 218.6l.5 .2M186.8 216.3l1.1 2.3-.9 .3zM186.8 216.3l6.9 26.2M188.5 218.2l.6 .1M189.8 212.1l-5.3 1.6M190.3 215.3l.5 .1M190.8 213.3l-.5-.2-5.3 1.4"/>
<path d="M195.9 205.1l.9 .1-.6 2.4zM89.2 233.4l4.8 13.1M122.1 220.6l7.3 7.4M128 225.8l1.4 2.2-2.2-1.5zM77.7 253.4h2.5l-2.3 1zM78.9 255.9l.7 .3M79.8 255.1l.7 .3M80.2 253.4l-19.3 3.8M81.3 252.2l.6 .3M82.8 250.1l-.6-.3-2.2 2.1M83.2 248.6v.7M83.5 249.5l-.8 1"/>
<path d="M83.8 254.5l1.8 .1M84 253.6l1.5 .1M87.9 254.8l6.1 .5M88 253.9l6.1 .4M92.7 244.3l.9-.3 .4 2.5zM97.5 258.2l.7 .1M98.2 251.4l-2.1 2.1M98.2 257.6l.7 .1M98.9 254.6h.7M99.6 252.4h-.7l-2.1 1.9M83.8 260.3l-.2 .2M86.2 262.9l-.1 .2"/>
<path d="M91.5 263.3l-.2 .1"/>
<circle cx="287.1" cy="39.6" r="3.8"/>
<circle cx="316.5" cy="30.8" r="3.7"/>
<circle cx="333" cy="36.5" r="3.7"/>
<circle cx="198.8" cy="58.4" r="3.8"/>
<circle cx="310.8" cy="73.6" r="3.8"/>
<circle cx="215.4" cy="96.6" r="3.8"/>
<circle cx="124.8" cy="102.6" r="3.7"/>
<circle cx="169.7" cy="123" r="3.8"/>
<circle cx="81" cy="141.5" r="3.7"/>
<circle cx="55.5" cy="170.8" r="3.7"/>
<circle cx="241" cy="179.1" r="3.7"/>
<circle cx="275.6" cy="174.1" r="3.8"/>
<circle cx="314.4" cy="168.9" r="3.8"/>
<circle cx="345.4" cy="170.7" r="3.8"/>
<circle cx="105.7" cy="191.8" r="3.7"/>
<circle cx="106.8" cy="180.4" r="3.8"/>
<circle cx="197.6" cy="189.4" r="3.8"/>
<circle cx="54.2" cy="211.4" r="3.7"/>
<circle cx="68.4" cy="217.3" r="3.7"/>
<circle cx="119.5" cy="218" r="3.8"/>
<circle cx="315.8" cy="216.4" r="3.7"/>
<circle cx="335.2" cy="217.9" r="3.7"/>
<circle cx="88" cy="229.9" r="3.7"/>
<circle cx="57.2" cy="257.9" r="3.8"/>
<circle cx="169.1" cy="246.1" r="3.7"/>
<circle cx="194.7" cy="246.1" r="3.8"/>
</g>
<g fill="#000">
<circle cx="317.6" cy="48.3" r=".18"/>
<circle cx="106" cy="135.6" r=".18"/>
<circle cx="70.6" cy="175.7" r=".18"/>
<circle cx="56.3" cy="194.4" r=".18"/>
<circle cx="59.3" cy="192.6" r=".18"/>
<circle cx="62.2" cy="189.9" r=".18"/>
<circle cx="333.8" cy="188.7" r=".18"/>
<circle cx="334.6" cy="185.1" r=".18"/>
<circle cx="79.8" cy="253.8" r=".18"/>
</g>
<path d="M146.3 21.5h94.6" fill="none" stroke="#000" stroke-width=".46"/>
<g fill="none" stroke="#000" stroke-width=".71">
<path d="M10.1 9.9h400v277.1h-400zM70.1 6.5v3.4M140.1 6.5v3.4M207.2 5h5.8l-2.9 4.9zM210.1 0v9.9M280.1 6.5v3.4M350.1 6.5v3.4M6.7 74.2h3.4M410.1 74.2h3.5M.1 148.5h10M5.1 145.6l5 2.9-5 2.9zM410.1 148.5h10"/>
<path d="M410.1 148.5l5-2.9v5.8zM6.7 222.7h3.4M410.1 222.7h3.5M70.1 287v3.4M140.1 287v3.4M210.1 287v10M210.1 287l2.9 5h-5.8zM280.1 287v3.4M350.1 287v3.4"/>
</g>
<g fill="none" stroke="#000" stroke-width=".51">
<path d="M269.8 249.5h40.3M270.1 242h140v45h-140zM270.1 257h140M303.2 257v16M310.1 242v15M350.1 257v30M390.1 257v12M270.1 265h33.1M270.1 273h80M350.1 269h60M350.1 263h60M350.1 280.5h60"/>
<path d="M370.1 280.5v6.5M390.1 280.5v6.5"/>
</g>
<g fill="#000">
<path d="M307.3 45.8l2.2 1.3-2.5-.3zM311.5 47.6l1 .3-1.1 2.3zM319.5 45.3l.6 .8-2.4 1zM213.9 70.4l1.6 2-2.2-1.2zM314.9 58.2l-.1 2.5-1-.2zM196.5 90l2.5 .3-.3 .9zM134.4 109.5l1.6 2-2.2-1.2zM164.7 109.6l1.3 2.2-.9 .3zM89.6 146.5l1.7 1.8-2.3-1zM58.1 192.4v2.5l-1-.2zM60.9 186.7l1-.3 .4 2.5zM64.2 194.1l.9 2.4-.9 .1z"/>
<path d="M69.5 190.4l2.3-1.1 .3 .9zM75.1 196.6l2.4-.9 .2 1zM238.3 195.5l1 .2-.8 2.4zM271.1 188.9l1 .3-1.2 2.3zM307.4 187.3l.9 .3-1.3 2.2zM329.8 188l-.6 2.4-.9-.4zM338 192.6l.2 2.6-.9-.1zM340.3 184.4l.9 .3-1.3 2.2zM174.8 212.5l.1 2.5-1-.2zM186.8 216.3l1.1 2.3-.9 .3zM195.9 205.1l.9 .1-.6 2.4zM128 225.8l1.4 2.2-2.2-1.5z"/>
<path d="M77.7 253.4h2.5l-2.3 1zM92.7 244.3l.9-.3 .4 2.5z"/>
</g>
<g font-size="7.9">
<text x="146.3" y="20.4">MARCO SUPERIOR EXTERIOR</text>
<text x="161.2" y="29.4">PTM-03-COSSLET01</text>
<text x="175.2" y="38.4">SCALE 1 : 4</text>
<text x="158.3" y="47.4">SE FABRICA 1 UNIDAD</text>
</g>
<g font-size="4.7">
<text x="304.6" y="261.2">Plano Fabricación</text>
<text x="304.6" y="266.6">Marco Superior</text>
<text x="304.6" y="272">Exterior</text>
</g>
<g font-size="4.2">
<text x="34" y="9.6">6</text>
<text x="104" y="9.6">5</text>
<text x="174" y="9.6">4</text>
<text x="244" y="9.6">3</text>
<text x="314" y="9.6">2</text>
<text x="384" y="9.6">1</text>
<text x="6.8" y="38.7">D</text>
<text x="410.6" y="38.7">D</text>
<text x="7" y="112.9">C</text>
<text x="410.8" y="112.9">C</text>
<text x="7" y="187.1">B</text>
<text x="410.8" y="187.1">B</text>
<text x="7" y="261.4">A</text>
<text x="410.8" y="261.4">A</text>
<text x="34" y="290.4">6</text>
<text x="104" y="290.4">5</text>
<text x="174" y="290.4">4</text>
<text x="244" y="290.4">3</text>
<text x="314" y="290.4">2</text>
<text x="384" y="290.4">1</text>
</g>
<g font-size="3.9">
<text x="315.5" y="32.1">3</text>
<text x="286.1" y="40.9">2</text>
<text x="332" y="37.8">3</text>
<text x="197.8" y="59.7">2</text>
<text x="309.8" y="74.9">3</text>
<text x="214.4" y="97.9">1</text>
<text x="123.9" y="103.9">2</text>
<text x="168.8" y="124.3">3</text>
<text x="214.2" y="120.1">ITEM</text>
<text x="217.3" y="125.4">1</text>
<text x="224.2" y="120.1">QTY</text>
<text x="226.4" y="125.4">1</text>
<text x="232.5" y="125.4">PTM-03-COSSLE01</text>
<text x="262.2" y="120.1">PART NUMBER</text>
<text x="317.7" y="125.5">Marco superior lateral externo. e=3mm</text>
<text x="341.8" y="120.1">DESCRIPTION</text>
<text x="217.3" y="130.7">2</text>
<text x="225.4" y="130.7">15</text>
<text x="232.5" y="130.8">Tuerca remachable hexagonal M5 cabeza reducida</text>
<text x="217.3" y="136">3</text>
<text x="225.4" y="136">10</text>
<text x="232.5" y="136.1">Tuerca remachable hexagonal M6 cabeza reducida</text>
<text x="80.1" y="142.8">2</text>
<text x="54.6" y="172.1">2</text>
<text x="313.4" y="170.2">2</text>
<text x="344.4" y="171.9">3</text>
<text x="274.6" y="175.4">1</text>
<text x="105.8" y="181.7">3</text>
<text x="240" y="180.4">2</text>
<text x="196.7" y="190.7">2</text>
<text x="104.7" y="193">3</text>
<text x="53.2" y="212.6">3</text>
<text x="67.4" y="218.6">3</text>
<text x="118.5" y="219.3">2</text>
<text x="314.8" y="217.6">3</text>
<text x="334.3" y="219.1">3</text>
<text x="87" y="231.1">2</text>
<text x="168.1" y="247.4">3</text>
<text x="193.7" y="247.4">3</text>
<text x="56.2" y="259.2">3</text>
<text x="358.5" y="275">PTM-03-COSSLET01-MET01</text>
<text x="358.5" y="279.4">2443</text>
</g>
<g font-size="3.1">
<text x="312.7" y="246.8">Tolerancias para dimensiones lineales y angulares sin indicación individual</text>
<text x="312.7" y="250.4">de tolerancia, según ISO 2768-1:1989</text>
<text x="312.7" y="254">Zonas de rugosidad no especificada, Ra 3.2</text>
<text x="377.7" y="285.6">A3</text>
<text x="397" y="285.9">1 /2</text>
</g>
<g font-size="2.4">
<text x="271.2" y="244.4">MATERIAL:</text>
<text x="271.3" y="252">ACABADO SUPERFICIAL:</text>
<text x="271.4" y="247.9">Steel, Mild</text>
<text x="271.3" y="254.6">Negro Satinado Liso</text>
<text x="271.2" y="259.7">SCALE:</text>
<text x="350.6" y="260.8">DRAWN: Sergio Torremocha</text>
<text x="391.2" y="260.6">19/05/2015</text>
<text x="350.6" y="267">CHECKED: Antonio Garcia</text>
<text x="391.2" y="266.7">21/05/2015</text>
<text x="350.6" y="271.4">DWG NO:</text>
<text x="350.8" y="276.9">Id. Ref:</text>
<text x="350.8" y="282.8">REV</text>
<text x="371.2" y="282.9">SIZE</text>
<text x="390.9" y="282.9">SHEET</text>
</g>
</svg>
